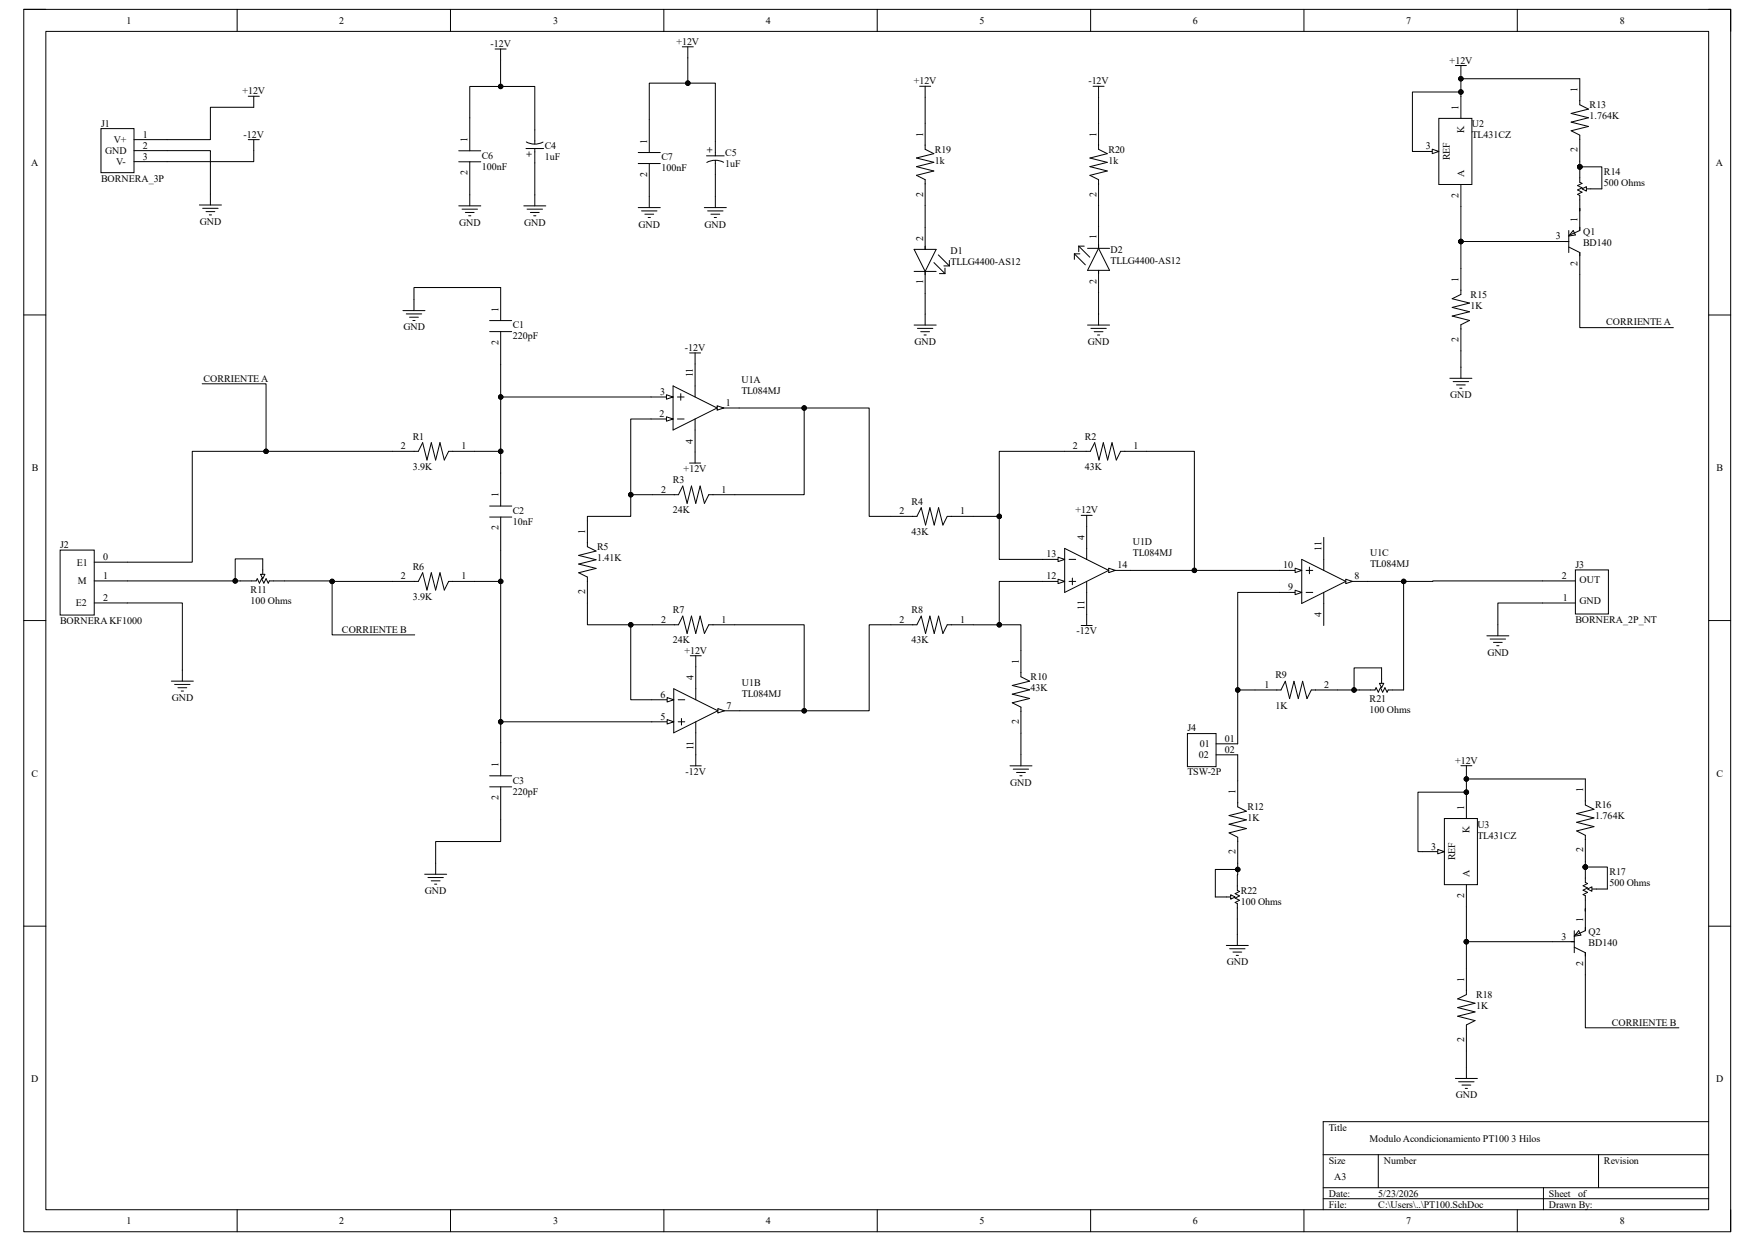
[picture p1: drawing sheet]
<svg xmlns="http://www.w3.org/2000/svg" width="297mm" height="210mm" viewBox="0 0 297 210" stroke-linecap="round" stroke-linejoin="round" font-family="sans-serif">
<path d="M4 1.6h288.9v206.8h-288.9z" fill="none" stroke="#000" stroke-width=".17"/>
<path d="M7.8 5.3h281.4v199.4h-281.4z" fill-rule="evenodd" fill="#fff"/>
<g fill="none" stroke="#000" stroke-width=".17">
<path d="M4 1.6h3.7M7.8 5.3h281.4v199.4h-281.4zM40.1 1.6v3.7M76.2 1.6v3.7M112.3 1.6v3.7M148.5 1.6v3.7M184.6 1.6v3.7M220.7 1.6v3.7M256.8 1.6v3.7M289.2 1.6h3.7v3.7M4 53.3h3.7M289.2 53.3h3.7"/>
<path d="M66.4 76.4h4.4l.7-1.5 .8 2.9 .7-2.9 .7 2.9 .8-2.9 .7 2.9 .7-1.4h4.4M121.4 69h3.7M66.4 98.4h4.4l.7-1.5 .8 3 .7-3 .7 3 .8-3 .7 3 .7-1.5h4.4M4 105h3.8M29 115.3h3.7M29.6 115.8h2.6M30.1 116.4h1.5M30.7 116.9h.3M30.9 113.4v1.9M289.2 105h3.7M4 156.7h3.8M289.2 156.7h3.7"/>
<path d="M223.9 195.4h65.3M233.3 195.4v5.6M270.5 195.4v5.6M289.2 189.8h-65.3v14.9M40.1 204.7v3.7M76.2 204.7v3.7M112.4 204.7v3.7M148.5 204.7v3.7M184.6 204.7v3.7M220.7 204.7v3.7M223.9 201h65.3M223.9 202.9h65.3"/>
<path d="M256.8 204.7v3.7M261.2 201v3.7M292.9 204.7v3.7"/>
</g>
<path d="M121.4 68.7l1.1 .3-1.1 .4z" fill="#fff"/>
<path d="M110.2 67.2h3.7M121.4 68.7l1.1 .3-1.1 .4z" fill="none" stroke="#000" stroke-width=".17"/>
<path d="M112.8 66.8l1.1 .4-1.1 .4z" fill="#fff"/>
<path d="M110.2 70.9h3.7M112.8 66.8l1.1 .4-1.1 .4z" fill="none" stroke="#000" stroke-width=".17"/>
<path d="M112.8 70.5l1.1 .4-1.1 .4z" fill="#fff"/>
<path d="M112.8 70.5l1.1 .4-1.1 .4zM113.9 65.3l7.5 3.7-7.5 3.8zM114.6 70.9h1.2M114.6 67.2h1.2M115.2 66.6v1.1M117.6 61.6v5.6M117.6 70.9v5.6M121.5 120.3h3.7" fill="none" stroke="#000" stroke-width=".17"/>
<path d="M121.5 119.9l1.1 .4-1.1 .4z" fill="#fff"/>
<path d="M121.5 119.9l1.1 .4-1.1 .4zM110.3 122.2h3.7" fill="none" stroke="#000" stroke-width=".17"/>
<path d="M112.9 121.8l1.1 .4-1.1 .3z" fill="#fff"/>
<path d="M110.3 118.4h3.7M112.9 121.8l1.1 .4-1.1 .3z" fill="none" stroke="#000" stroke-width=".17"/>
<path d="M112.9 118.1l1.1 .3-1.1 .4z" fill="#fff"/>
<path d="M227.8 98.4h3.7M112.9 118.1l1.1 .3-1.1 .4zM114 116.6l7.5 3.7-7.5 3.7zM114.8 118.4h1.1M117.8 112.8v5.6M114.8 122.2h1.1M115.3 121.6v1.1M117.8 122.2v5.5" fill="none" stroke="#000" stroke-width=".17"/>
<path d="M227.8 98l1.1 .4-1.1 .4z" fill="#fff"/>
<path d="M216.6 96.5h3.7M227.8 98l1.1 .4-1.1 .4z" fill="none" stroke="#000" stroke-width=".17"/>
<path d="M219.2 96.2l1.1 .3-1.1 .4z" fill="#fff"/>
<path d="M219.2 96.2l1.1 .3-1.1 .4zM216.6 100.3h3.7" fill="none" stroke="#000" stroke-width=".17"/>
<path d="M219.2 99.9l1.1 .4-1.1 .3z" fill="#fff"/>
<path d="M187.6 96.5h3.8M219.2 99.9l1.1 .4-1.1 .3zM220.3 94.7l7.5 3.7-7.5 3.7zM221 96.5h1.2M221.6 96v1.1M224 90.9v5.6M221 100.3h1.2M224 100.3v5.6" fill="none" stroke="#000" stroke-width=".17"/>
<path d="M187.6 96.2l1.2 .3-1.2 .4z" fill="#fff"/>
<path d="M176.5 98.4h3.7M187.6 96.2l1.2 .3-1.2 .4z" fill="none" stroke="#000" stroke-width=".17"/>
<path d="M179.1 98l1.1 .4-1.1 .4z" fill="#fff"/>
<path d="M176.5 94.7h3.7M179.1 98l1.1 .4-1.1 .4z" fill="none" stroke="#000" stroke-width=".17"/>
<path d="M179.1 94.3l1.1 .4-1.1 .3z" fill="#fff"/>
<path d="M179.1 94.3l1.1 .4-1.1 .3zM180.2 92.8l7.4 3.7-7.4 3.8zM180.9 94.7h1.1M180.9 98.4h1.1M181.5 97.8v1.2M183.9 89.1v5.6M183.9 98.4v5.6" fill="none" stroke="#000" stroke-width=".17"/>
<path d="M17.1 21.8h5.6v7.4h-5.6z" fill-rule="evenodd" fill="#fff"/>
<g fill="none" stroke="#000" stroke-width=".17">
<path d="M42 16.3h1.9M42.9 16.3v1.9M17.1 21.8h5.6v7.4h-5.6zM22.7 23.6h5.6M22.7 25.5h5.6M22.7 27.4h5.6M33.7 34.7h3.8M34.3 35.3h2.6M34.9 35.8h1.5M35.4 36.4h.4M35.6 32.8v1.9M42 23.6h1.9"/>
<path d="M42.9 23.6v1.9M68.2 52.6h3.7M68.8 53.1h2.6M69.3 53.7h1.5M69.9 54.2h.3M70.1 50.7v1.9M82.9 54.3h3.7M82.9 56.1h3.7M84.7 48.7v5.6M84.7 56.1v5.6M116.7 59.7h1.9M117.6 59.7v1.9"/>
<path d="M116.7 78.4h1.9M117.6 76.5v1.9M180.1 76.4h4.4l.8-1.5 .7 3 .7-3 .8 3 .7-3 .7 3 .8-1.5h4.4M40.7 98.3h2.6l.2-.4 .4 .8 .4-.8 .4 .8 .3-.8 .4 .8 .2-.4h2.6M44.5 94.6v2.6M82.9 85.6h3.7M82.9 87.5h3.7M84.7 80v5.6M84.7 87.5v5.6M99.4 88.1v4.4l1.5 .8-3 .7 3 .7-3 .8 3 .7-3 .7 1.5 .8v4.4M110.4 83.7h4.4l.7-1.4 .8 2.9 .7-2.9 .8 2.9 .7-2.9 .7 2.9 .8-1.5h4.4M150.8 87.4h4.4l.7-1.5 .7 3 .8-3 .7 3 .7-3 .8 3 .7-1.5h4.4"/>
<path d="M183 87.2h1.8M183.9 87.2v1.9M110.4 105.7h4.4l.7-1.4 .8 2.9 .7-2.9 .8 2.9 .7-2.9 .7 2.9 .8-1.5h4.4M116.8 111h1.9M117.8 111v1.8M150.8 105.7h4.4l.7-1.4 .7 2.9 .8-2.9 .7 2.9 .7-2.9 .8 2.9 .7-1.5h4.4M172.8 110.1v4.4l1.5 .8-3 .7 3 .7-3 .8 3 .7-3 .7 1.5 .8v4.4M183 105.9h1.8M183.9 104v1.9M82.9 131.3h3.7M82.9 133.2h3.7M84.7 125.7v5.6"/>
<path d="M84.7 133.2v5.5M116.8 129.6h1.9M117.8 127.7v1.9M170.9 129.6h3.7M171.5 130.2h2.6M172 130.7h1.5M172.6 131.3h.4M172.8 127.7v1.9M71.9 147.9h3.7M72.4 148.5h2.6M73 149.1h1.5M73.5 149.6h.4"/>
<path d="M73.7 146.1v1.8"/>
</g>
<path d="M44.1 97.2h.7l-.3 .7z" fill="#fff"/>
<path d="M44.1 97.2h.7l-.3 .7zM212.4 116.8h4.4l.7-1.5 .7 2.9 .8-2.9 .7 2.9 .8-2.9 .7 2.9 .7-1.4h4.4M209.5 132.1v4.4l1.4 .8-2.9 .7 2.9 .7-2.9 .8 2.9 .7-2.9 .7 1.5 .8v4.4" fill="none" stroke="#000" stroke-width=".17"/>
<path d="M201 124.1h4.8v5.6h-4.8z" fill-rule="evenodd" fill="#fff"/>
<path d="M201 124.1h4.8v5.6h-4.8zM205.8 125.9h3.7M205.8 127.7h3.7M207.5 160h3.8M209.4 158.1v1.9M208.1 160.6h2.6M208.7 161.1h1.4M209.2 161.7h.4" fill="none" stroke="#000" stroke-width=".17"/>
<path d="M266.6 96.4h5.6v7.5h-5.6z" fill-rule="evenodd" fill="#fff"/>
<path d="M261 98.3h5.6M266.6 96.4h5.6v7.5h-5.6zM251.6 107.6h3.8M252.2 108.2h2.6M252.8 108.7h1.4M253.3 109.3h.4M253.5 105.7v1.9M261 102h5.6" fill="none" stroke="#000" stroke-width=".17"/>
<path d="M10.2 93.1h5.7v11h-5.7z" fill-rule="evenodd" fill="#fff"/>
<g fill="none" stroke="#000" stroke-width=".17">
<path d="M246.3 11.1h1.9M247.2 11.1v1.9M267.4 13.3v4.4l1.4 .8-2.9 .7 2.9 .7-2.9 .8 2.9 .7-2.9 .7 1.5 .8v4.4M265.5 39v3.7M266.2 39l.4 .8-1.1 .1zM267.4 28.2v2.7l.3 .1-.7 .4 .7 .4-.7 .4 .7 .3-.7 .4 .4 .2v5.9l-1.7 .8M268.5 32h2.6M261.8 40.9h3.7M265.5 41.8l1.9 .9v3.8M10.2 93.1h5.7v11h-5.7zM15.9 95.1h5.6M15.9 98.3h5.6"/>
<path d="M15.9 102h5.6"/>
<circle cx="267.4" cy="28.2" r=".37"/>
</g>
<circle cx="267.4" cy="28.2" r=".37" fill="#000"/>
<path d="M267.7 32l.8-.4v.7z" fill="#fff"/>
<path d="M267.7 32l.8-.4v.7z" fill="none" stroke="#000" stroke-width=".17"/>
<path d="M243.5 20h5.6v11.2h-5.6z" fill-rule="evenodd" fill="#fff"/>
<path d="M239.8 25.6h3.7M243.5 20h5.6v11.2h-5.6z" fill="none" stroke="#000" stroke-width=".17"/>
<path d="M242.4 25.3l1.1 .3-1.1 .4z" fill="#fff"/>
<g fill="none" stroke="#000" stroke-width=".17">
<path d="M247.2 16.3v3.7M242.4 25.3l1.1 .3-1.1 .4zM247.2 31.2v3.7M247.2 45.4v4.4l-1.4 .8 2.9 .7-2.9 .7 2.9 .8-2.9 .7 2.9 .7-1.5 .8v4.4M245.4 64h3.7M245.9 64.6h2.6M246.5 65.1h1.5M247 65.7h.4M247.2 62.2v1.8M247.2 129.6h1.9M248.2 129.6v1.8M268.3 131.8v4.4l1.5 .8-3 .7 3 .7-3 .8 3 .7-3 .7 1.5 .8v4.4"/>
<path d="M262.7 159.4h3.7M266.4 157.5v3.7M267.2 157.5l.3 .8-1.1 .1zM268.3 146.7v2.6l.4 .2-.8 .4 .8 .4-.8 .3 .8 .4-.8 .4 .4 .2v5.9l-1.7 .8M269.4 150.5h2.6M266.4 160.3l1.9 .9v3.8"/>
<circle cx="268.3" cy="146.7" r=".37"/>
</g>
<circle cx="268.3" cy="146.7" r=".37" fill="#000"/>
<path d="M268.7 150.5l.7-.4v.7z" fill="#fff"/>
<path d="M268.7 150.5l.7-.4v.7z" fill="none" stroke="#000" stroke-width=".17"/>
<path d="M244.4 138.5h5.6v11.2h-5.6z" fill-rule="evenodd" fill="#fff"/>
<path d="M244.4 138.5h5.6v11.2h-5.6zM240.7 144.1h3.7" fill="none" stroke="#000" stroke-width=".17"/>
<path d="M243.3 143.8l1.1 .3-1.1 .4z" fill="#fff"/>
<g fill="none" stroke="#000" stroke-width=".17">
<path d="M79.5 19.9v5.6M83.8 8.3h1.9M84.7 8.3v1.9M115.5 7.9h1.8M116.4 7.9v1.9M155.6 14.6h1.9M156.6 14.6v1.9M185 14.6h1.8M185.9 14.6v1.9M77.6 25.5h3.8M77.6 27.4h3.8M77.6 34.8h3.8"/>
<path d="M78.2 35.4h2.6M78.8 36h1.4M79.3 36.5h.4M79.5 27.4v7.4M88.6 34.8h3.8M89 25.1h3M89.1 24a2.98 2.98 0 0 0 2.8 0M89.2 35.4h2.6M89.8 36h1.5M90.3 36.5h.4M90.5 22v2.4M90.5 25.1v2.5"/>
<path d="M90.5 33v1.8M108 25.8h3.7M108 27.7h3.7M108 35.1h3.7M108.6 35.7h2.6M109.1 36.2h1.5M109.7 36.8h.4M109.9 20.2v5.6M109.9 27.7v7.4M119.2 35.1h3.7M119.6 26.4h3M119.8 35.7h2.6"/>
<path d="M120.3 36.2h1.5M120.9 36.8h.3M121.1 24v2.4M121.1 27.1v2.4M121.1 33.3v1.8M122.5 27.5a2.98 2.98 0 0 0-2.9 0M156.6 20.9v4.4l1.4 .7-2.9 .7 2.9 .8-2.9 .7 2.9 .7-2.9 .8 1.5 .7v4.4M156.6 38.5v3.7M185.9 20.9v4.4l1.5 .7-2.9 .7 2.9 .8-2.9 .7 2.9 .7-2.9 .8 1.4 .7v4.4M185.9 38.3v3.7M154.7 42.2h3.7l-1.8 3.7zM154.7 45.9h3.7"/>
<path d="M154.7 55h3.7M155.3 55.6h2.6M155.8 56.1h1.5M156.4 56.7h.4M156.6 45.9v3.8M156.6 53.1v1.9M158.1 44.4l1.8 1.9M158.8 43.1l1.9 1.9M159 46.3h.9M159.7 45h1M159.9 45.4v.9M160.7 44.1v.9"/>
<path d="M181.8 43l1.9 1.8M181.8 43v.9M181.8 43h1M182.6 41.7l1.8 1.8M182.6 41.7v.9M182.6 41.7h.9M184.1 55h3.7M184.1 42h3.7M184.6 55.6h2.6M185.2 56.1h1.5M185.7 56.7h.4M185.9 45.8v3.7"/>
<path d="M185.9 53.1v1.9M185.9 42l1.9 3.8h-3.7zM230.1 116.8h2.6l.2-.4 .4 .7 .3-.7 .4 .7 .4-.7 .3 .7 .2-.3h2.6M233.8 113v2.6M248.2 134.8v3.7M243.3 143.8l1.1 .3-1.1 .4zM248.2 149.7v3.7M248.2 163.9v4.4l-1.5 .7 2.9 .8-2.9 .7 2.9 .7-2.9 .8 2.9 .7-1.4 .8v4.4M246.3 182.5h3.7M246.9 183.1h2.6M247.4 183.6h1.5M248 184.2h.3"/>
<path d="M248.2 180.6v1.9"/>
</g>
<path d="M233.4 115.6h.8l-.4 .8z" fill="#fff"/>
<g fill="none" stroke="#000" stroke-width=".17">
<path d="M42.9 18.2h-7.3v5.4h-7.3M79.5 19.9v-5.3h11v7.4M84.7 10.2v4.4M116.4 9.8v4.3h-6.5v6.1M116.4 14.1h4.7v9.9M156.6 16.5v4.4M185.9 16.5v4.4M247.2 13v3.3M247.2 15.6h-8.2v10h.8M247.2 13.3h20.2M28.3 25.5h7.3v7.3M42.9 25.5v1.9h-14.6"/>
<path d="M90.5 27.6v5.4M121.1 29.5v3.8M156.6 34.8v3.7M185.9 34.8v3.5M247.2 34.9v10.5M267.4 27.3v.9h3.7v3.8M267.4 35.3v.4M84.7 48.7h-14.6v2M156.6 49.7v3.4M185.9 49.5v3.6M247.2 59.4v2.8M247.2 40.9h14.6"/>
<path d="M267.4 46.5v8.9h15.8M34.2 64.9h10.8v11.5M66.4 76.4h-33.9v18.7h-11M84.7 61.7v5.5M84.7 76.4v3.6M110.2 67.2h-25.5v9.2h-4.4M110.2 70.9h-3.5v16.5h-7.3v.7M125.1 69h11v14.7h-11.7M136.1 69h11v18.4h3.7M180.1 76.4h-11v11M194.1 76.4h8v20.1h-10.7M21.5 98.3h19.2"/>
<path d="M44.5 94.6h-4.7v3.7M48.2 98.3l18.2 .1M56.2 98.4v9h14M80.3 98.4h4.4v23.8h25.6M84.7 93.1v5.3M106.7 83.7h3.7M164.7 87.4h4.4v7.3h7.4M176.5 98.4h-7.4v7.3h-4.4M202.1 96.5h14.5M231.5 98.4h6v18.4M261 98.3l-23.5 .1M21.5 102h9.4v11.4"/>
<path d="M99.4 102.1v3.6h11M106.7 105.7v12.7h3.6M124.4 105.7h11.7v14.6h-10.9M150.8 105.7h-3.7v14.6h-11M169.1 105.7h3.7v4.4M209.5 116.8h2.9M216.6 100.3h-7.1v25.6M226.3 116.8h3.8M233.4 115.6h.8l-.4 .8zM261 102h-7.5v3.7M84.7 138.7v3.7h-11v3.7M84.7 122.2v3.5"/>
<path d="M172.8 124.1v3.6M209.5 127.7v4.4M248.2 131.4v3.4M248.2 134.1h-8.2v10h.7M248.2 131.8h20.1M205.7 151.8h2.6M209.4 148.1v2.6l.4 .2-.8 .3 .8 .4-.8 .4 .8 .4-.8 .3 .4 .2v2.6M248.2 153.4v10.5M248.2 159.4h14.5M268.3 145.8v.9h3.7v3.8M268.3 153.8v.4M248.2 177.9v2.7"/>
<path d="M268.3 165v8.9h15.8"/>
<circle cx="84.7" cy="14.6" r=".37"/>
<circle cx="116.4" cy="14.1" r=".37"/>
<circle cx="247.2" cy="15.6" r=".37"/>
<circle cx="247.2" cy="13.3" r=".37"/>
<circle cx="267.4" cy="28.2" r=".37"/>
<circle cx="247.2" cy="40.9" r=".37"/>
<circle cx="45" cy="76.4" r=".37"/>
<circle cx="84.7" cy="67.2" r=".37"/>
<circle cx="84.7" cy="76.4" r=".37"/>
<circle cx="136.1" cy="69" r=".37"/>
<circle cx="39.8" cy="98.3" r=".37"/>
<circle cx="56.2" cy="98.4" r=".37"/>
<circle cx="84.7" cy="98.4" r=".37"/>
<circle cx="106.7" cy="83.7" r=".37"/>
<circle cx="169.1" cy="87.4" r=".37"/>
<circle cx="202.1" cy="96.5" r=".37"/>
<circle cx="237.5" cy="98.4" r=".37"/>
<circle cx="106.7" cy="105.7" r=".37"/>
<circle cx="169.1" cy="105.7" r=".37"/>
<circle cx="209.5" cy="116.8" r=".37"/>
<circle cx="229.2" cy="116.8" r=".37"/>
<circle cx="84.7" cy="122.2" r=".37"/>
<circle cx="136.1" cy="120.3" r=".37"/>
<circle cx="248.2" cy="131.8" r=".37"/>
<circle cx="248.2" cy="134.1" r=".37"/>
<circle cx="248.2" cy="159.4" r=".37"/>
<circle cx="268.3" cy="146.7" r=".37"/>
</g>
<g fill="#000">
<circle cx="84.7" cy="14.6" r=".37"/>
<circle cx="116.4" cy="14.1" r=".37"/>
<circle cx="247.2" cy="15.6" r=".37"/>
<circle cx="247.2" cy="13.3" r=".37"/>
<circle cx="267.4" cy="28.2" r=".37"/>
<circle cx="247.2" cy="40.9" r=".37"/>
<circle cx="45" cy="76.4" r=".37"/>
<circle cx="84.7" cy="67.2" r=".37"/>
<circle cx="84.7" cy="76.4" r=".37"/>
<circle cx="136.1" cy="69" r=".37"/>
<circle cx="39.8" cy="98.3" r=".37"/>
<circle cx="56.2" cy="98.4" r=".37"/>
<circle cx="84.7" cy="98.4" r=".37"/>
<circle cx="106.7" cy="83.7" r=".37"/>
<circle cx="169.1" cy="87.4" r=".37"/>
<circle cx="202.1" cy="96.5" r=".37"/>
<circle cx="237.5" cy="98.4" r=".37"/>
<circle cx="106.7" cy="105.7" r=".37"/>
<circle cx="169.1" cy="105.7" r=".37"/>
<circle cx="209.5" cy="116.8" r=".37"/>
<circle cx="229.2" cy="116.8" r=".37"/>
<circle cx="84.7" cy="122.2" r=".37"/>
<circle cx="136.1" cy="120.3" r=".37"/>
<circle cx="248.2" cy="131.8" r=".37"/>
<circle cx="248.2" cy="134.1" r=".37"/>
<circle cx="248.2" cy="159.4" r=".37"/>
<circle cx="268.3" cy="146.7" r=".37"/>
</g>
<path d="M208.3 151.4l.7 .4-.7 .4z" fill="#fff"/>
<g fill="none" stroke="#000" stroke-width=".17">
<path d="M233.8 113h-4.6v3.8M208.3 151.4l.7 .4-.7 .4zM209.4 155.5v2.6M209.5 146.1l-.1 2M209.5 147.1h-3.8v4.7"/>
<circle cx="229.2" cy="116.8" r=".37"/>
<circle cx="209.5" cy="147.1" r=".37"/>
</g>
<g fill="#000">
<circle cx="229.2" cy="116.8" r=".37"/>
<circle cx="209.5" cy="147.1" r=".37"/>
</g>
<g font-size="1.7">
<text x="21.4" y="4">1</text>
<text x="57.4" y="4">2</text>
<text x="93.6" y="4">3</text>
<text x="129.6" y="4">4</text>
<text x="165.8" y="4">5</text>
<text x="201.8" y="4">6</text>
<text x="238" y="4">7</text>
<text x="274.1" y="4">8</text>
<text x="83" y="8">-12V</text>
<text x="114.5" y="7.6">+12V</text>
<text x="245.3" y="10.8">+12V</text>
<text x="41" y="16">+12V</text>
<text x="154.6" y="14.3">+12V</text>
<text x="184.2" y="14.3">-12V</text>
<text x="267" y="15.6" transform="rotate(-90 267 15.6)">1</text>
<text x="17.1" y="21.4">J1</text>
<text x="24.2" y="23.3">1</text>
<text x="41.2" y="23.3">-12V</text>
<text x="156.2" y="23.1" transform="rotate(-90 156.2 23.1)">1</text>
<text x="185.5" y="23.1" transform="rotate(-90 185.5 23.1)">1</text>
<text x="246.8" y="18.5" transform="rotate(-90 246.8 18.5)">1</text>
<text x="247.8" y="22.6" transform="rotate(-90 247.8 22.6)">K</text>
<text x="249.1" y="21.5">U2</text>
<text x="249.1" y="23.4">TL431CZ</text>
<text x="269" y="18.3">R13</text>
<text x="269" y="20.2">1.764K</text>
<text x="5.3" y="28">A</text>
<text x="17.8" y="26.1">GND</text>
<text x="19.3" y="24.2">V+</text>
<text x="19.7" y="27.9">V-</text>
<text x="24.2" y="25.1">2</text>
<text x="24.2" y="27">3</text>
<text x="79.1" y="29.6" transform="rotate(-90 79.1 29.6)">2</text>
<text x="79.1" y="24" transform="rotate(-90 79.1 24)">1</text>
<text x="81.5" y="26.8">C6</text>
<text x="81.5" y="28.7">100nF</text>
<text x="90.1" y="26.6" transform="rotate(-90 90.1 26.6)">+</text>
<text x="92.2" y="25.1">C4</text>
<text x="92.2" y="27">1uF</text>
<text x="109.5" y="29.9" transform="rotate(-90 109.5 29.9)">2</text>
<text x="109.5" y="24.3" transform="rotate(-90 109.5 24.3)">1</text>
<text x="111.9" y="27.1">C7</text>
<text x="111.9" y="29">100nF</text>
<text x="119.5" y="24.9" transform="rotate(90 119.5 24.9)">+</text>
<text x="122.7" y="26.4">C5</text>
<text x="122.7" y="28.2">1uF</text>
<text x="158.2" y="25.9">R19</text>
<text x="158.2" y="27.7">1k</text>
<text x="187.6" y="25.9">R20</text>
<text x="187.6" y="27.7">1k</text>
<text x="241.3" y="25.3">3</text>
<text x="245.4" y="27.1" transform="rotate(-90 245.4 27.1)">REF</text>
<text x="247.8" y="29.9" transform="rotate(-90 247.8 29.9)">A</text>
<text x="267" y="25.8" transform="rotate(-90 267 25.8)">2</text>
<text x="271.4" y="29.5">R14</text>
<text x="290.4" y="28">A</text>
<text x="17.1" y="30.7">BORNERA_3P</text>
<text x="156.2" y="33.4" transform="rotate(-90 156.2 33.4)">2</text>
<text x="185.5" y="33.4" transform="rotate(-90 185.5 33.4)">2</text>
<text x="246.8" y="33.5" transform="rotate(-90 246.8 33.5)">2</text>
<text x="271.4" y="31.4">500 Ohms</text>
<text x="33.8" y="38.1">GND</text>
<text x="77.7" y="38.2">GND</text>
<text x="88.7" y="38.2">GND</text>
<text x="108.1" y="38.5">GND</text>
<text x="119.3" y="38.5">GND</text>
<text x="156.2" y="40.7" transform="rotate(-90 156.2 40.7)">2</text>
<text x="185.5" y="40.5" transform="rotate(-90 185.5 40.5)">1</text>
<text x="263.3" y="40.5">3</text>
<text x="267" y="37.5" transform="rotate(-90 267 37.5)">1</text>
<text x="267.9" y="39.8">Q1</text>
<text x="267.9" y="41.7">BD140</text>
<text x="160.9" y="43">D1</text>
<text x="160.9" y="44.8">TLLG4400-AS12</text>
<text x="188" y="42.8">D2</text>
<text x="188" y="44.7">TLLG4400-AS12</text>
<text x="246.8" y="47.7" transform="rotate(-90 246.8 47.7)">1</text>
<text x="267" y="45" transform="rotate(-90 267 45)">2</text>
<text x="84.4" y="52.7" transform="rotate(-90 84.4 52.7)">1</text>
<text x="156.2" y="48" transform="rotate(-90 156.2 48)">1</text>
<text x="185.5" y="48" transform="rotate(-90 185.5 48)">2</text>
<text x="248.9" y="50.4">R15</text>
<text x="248.9" y="52.3">1K</text>
<text x="68.3" y="55.9">GND</text>
<text x="84.4" y="58.4" transform="rotate(-90 84.4 58.4)">2</text>
<text x="86.8" y="55.6">C1</text>
<text x="86.8" y="57.4">220pF</text>
<text x="115.9" y="59.4">-12V</text>
<text x="154.8" y="58.4">GND</text>
<text x="184.1" y="58.4">GND</text>
<text x="246.8" y="57.9" transform="rotate(-90 246.8 57.9)">2</text>
<text x="271.8" y="55.1">CORRIENTE A</text>
<text x="34.4" y="64.6">CORRIENTE A</text>
<text x="117.3" y="63.8" transform="rotate(-90 117.3 63.8)">11</text>
<text x="125.5" y="64.8">U1A</text>
<text x="111.6" y="70.6">2</text>
<text x="111.7" y="66.8">3</text>
<text x="122.9" y="68.7">1</text>
<text x="125.5" y="66.6">TL084MJ</text>
<text x="245.4" y="67.4">GND</text>
<text x="67.9" y="76">2</text>
<text x="69.8" y="74.4">R1</text>
<text x="78.1" y="76">1</text>
<text x="117.3" y="75.1" transform="rotate(-90 117.3 75.1)">4</text>
<text x="181.6" y="76">2</text>
<text x="183.6" y="74.4">R2</text>
<text x="191.8" y="76">1</text>
<text x="5.4" y="79.8">B</text>
<text x="69.8" y="79.5">3.9K</text>
<text x="111.9" y="83.4">2</text>
<text x="113.9" y="81.7">R3</text>
<text x="115.7" y="79.9">+12V</text>
<text x="122.1" y="83.4">1</text>
<text x="183.6" y="79.5">43K</text>
<text x="290.5" y="79.8">B</text>
<text x="84.4" y="89.7" transform="rotate(-90 84.4 89.7)">2</text>
<text x="84.4" y="84.2" transform="rotate(-90 84.4 84.2)">1</text>
<text x="86.8" y="87">C2</text>
<text x="86.8" y="88.8">10nF</text>
<text x="113.9" y="86.9">24K</text>
<text x="152.2" y="87">2</text>
<text x="154.3" y="85.4">R4</text>
<text x="162.5" y="87">1</text>
<text x="182" y="86.9">+12V</text>
<text x="10.2" y="92.8">J2</text>
<text x="13" y="95.7">E1</text>
<text x="17.4" y="94.8">0</text>
<text x="99.1" y="90.3" transform="rotate(-90 99.1 90.3)">1</text>
<text x="101" y="93.1">R5</text>
<text x="101" y="95">1.41K</text>
<text x="154.3" y="90.6">43K</text>
<text x="177.1" y="94.3">13</text>
<text x="183.6" y="91.3" transform="rotate(-90 183.6 91.3)">4</text>
<text x="191.7" y="92.2">U1D</text>
<text x="191.7" y="94.1">TL084MJ</text>
<text x="223.6" y="93.2" transform="rotate(-90 223.6 93.2)">11</text>
<text x="231.9" y="94.1">U1C</text>
<text x="13.2" y="98.9">M</text>
<text x="17.4" y="98">1</text>
<text x="17.4" y="101.7">2</text>
<text x="42.4" y="100.4">R11</text>
<text x="67.9" y="98">2</text>
<text x="69.8" y="96.4">R6</text>
<text x="69.8" y="101.6">3.9K</text>
<text x="78.1" y="98">1</text>
<text x="99.1" y="100.6" transform="rotate(-90 99.1 100.6)">2</text>
<text x="177.1" y="98">12</text>
<text x="189.1" y="96.2">14</text>
<text x="217.2" y="96.2">10</text>
<text x="218" y="99.9">9</text>
<text x="229.2" y="98">8</text>
<text x="231.9" y="96">TL084MJ</text>
<text x="264.3" y="98">2</text>
<text x="264.5" y="101.7">1</text>
<text x="266.6" y="96.1">J3</text>
<text x="267.3" y="98.7">OUT</text>
<text x="10.2" y="105.6">BORNERA KF1000</text>
<text x="12.8" y="102.6">E2</text>
<text x="42.4" y="102.2">100 Ohms</text>
<text x="57.9" y="107.1">CORRIENTE B</text>
<text x="111.9" y="105.4">2</text>
<text x="113.9" y="103.7">R7</text>
<text x="122.1" y="105.4">1</text>
<text x="152.2" y="105.4">2</text>
<text x="154.3" y="103.7">R8</text>
<text x="162.5" y="105.4">1</text>
<text x="182.2" y="107.4">-12V</text>
<text x="183.6" y="103.2" transform="rotate(-90 183.6 103.2)">11</text>
<text x="223.6" y="104.4" transform="rotate(-90 223.6 104.4)">4</text>
<text x="266.6" y="105.4">BORNERA_2P_NT</text>
<text x="267.3" y="102.2">GND</text>
<text x="113.9" y="108.9">24K</text>
<text x="115.8" y="110.6">+12V</text>
<text x="154.3" y="108.9">43K</text>
<text x="172.4" y="112.3" transform="rotate(-90 172.4 112.3)">1</text>
<text x="251.7" y="111">GND</text>
<text x="29.1" y="118.7">GND</text>
<text x="111.8" y="118.1">6</text>
<text x="117.4" y="115.1" transform="rotate(-90 117.4 115.1)">4</text>
<text x="123" y="119.9">7</text>
<text x="125.6" y="116">U1B</text>
<text x="125.6" y="117.9">TL084MJ</text>
<text x="174.4" y="115.1">R10</text>
<text x="174.4" y="117">43K</text>
<text x="214" y="116.4">1</text>
<text x="215.9" y="114.8">R9</text>
<text x="215.9" y="119.9">1K</text>
<text x="224.1" y="116.4">2</text>
<text x="231.8" y="118.8">R21</text>
<text x="111.8" y="121.8">5</text>
<text x="172.4" y="122.6" transform="rotate(-90 172.4 122.6)">2</text>
<text x="201" y="123.8">J4</text>
<text x="207.3" y="125.5">01</text>
<text x="231.8" y="120.7">100 Ohms</text>
<text x="5.3" y="131.4">C</text>
<text x="84.4" y="129.8" transform="rotate(-90 84.4 129.8)">1</text>
<text x="116" y="131.1">-12V</text>
<text x="117.4" y="127" transform="rotate(-90 117.4 127)">11</text>
<text x="201" y="131.2">TSW-2P</text>
<text x="202.9" y="128.3">02</text>
<text x="203" y="126.4">01</text>
<text x="207.3" y="127.4">02</text>
<text x="246.3" y="129.2">+12V</text>
<text x="290.5" y="131.4">C</text>
<text x="84.4" y="135.4" transform="rotate(-90 84.4 135.4)">2</text>
<text x="86.8" y="132.6">C3</text>
<text x="86.8" y="134.5">220pF</text>
<text x="171" y="133">GND</text>
<text x="209.1" y="134.4" transform="rotate(-90 209.1 134.4)">1</text>
<text x="211.1" y="137.1">R12</text>
<text x="247.8" y="137" transform="rotate(-90 247.8 137)">1</text>
<text x="267.9" y="134.1" transform="rotate(-90 267.9 134.1)">1</text>
<text x="270" y="136.8">R16</text>
<text x="211.1" y="139">1K</text>
<text x="242.2" y="143.8">3</text>
<text x="248.7" y="141.1" transform="rotate(-90 248.7 141.1)">K</text>
<text x="250" y="140">U3</text>
<text x="250" y="141.9">TL431CZ</text>
<text x="270" y="138.7">1.764K</text>
<text x="209.1" y="144.6" transform="rotate(-90 209.1 144.6)">2</text>
<text x="246.3" y="145.6" transform="rotate(-90 246.3 145.6)">REF</text>
<text x="248.7" y="148.4" transform="rotate(-90 248.7 148.4)">A</text>
<text x="267.9" y="144.3" transform="rotate(-90 267.9 144.3)">2</text>
<text x="272.4" y="148">R17</text>
<text x="272.4" y="149.9">500 Ohms</text>
<text x="71.9" y="151.3">GND</text>
<text x="210" y="151.3">R22</text>
<text x="210" y="153.1">100 Ohms</text>
<text x="247.8" y="152" transform="rotate(-90 247.8 152)">2</text>
<text x="267.9" y="156" transform="rotate(-90 267.9 156)">1</text>
<text x="264.2" y="159">3</text>
<text x="268.9" y="158.3">Q2</text>
<text x="268.9" y="160.1">BD140</text>
<text x="207.6" y="163.4">GND</text>
<text x="247.8" y="166.2" transform="rotate(-90 247.8 166.2)">1</text>
<text x="267.9" y="163.5" transform="rotate(-90 267.9 163.5)">2</text>
<text x="249.8" y="168.9">R18</text>
<text x="249.8" y="170.8">1K</text>
<text x="272.8" y="173.6">CORRIENTE B</text>
<text x="247.8" y="176.4" transform="rotate(-90 247.8 176.4)">2</text>
<text x="5.3" y="183.2">D</text>
<text x="246.4" y="185.9">GND</text>
<text x="290.4" y="183.2">D</text>
<text x="224.9" y="191.3">Title</text>
<text x="224.9" y="196.9">Size</text>
<text x="231.8" y="193.2">Modulo Acondicionamiento PT100 3 Hilos</text>
<text x="234.2" y="196.9">Number</text>
<text x="271.4" y="196.9">Revision</text>
<text x="224.9" y="202.5">Date:</text>
<text x="225.8" y="199.7">A3</text>
<text x="233.3" y="202.5">5/23/2026</text>
<text x="262.1" y="202.5">Sheet</text>
<text x="267.1" y="202.5">of</text>
<text x="21.4" y="207.2">1</text>
<text x="57.4" y="207.2">2</text>
<text x="93.6" y="207.2">3</text>
<text x="129.6" y="207.2">4</text>
<text x="165.8" y="207.2">5</text>
<text x="201.8" y="207.2">6</text>
<text x="224.9" y="204.4">File:</text>
<text x="233.3" y="204.4">C:\Users\..\PT100.SchDoc</text>
<text x="238" y="207.2">7</text>
<text x="262.1" y="204.4">Drawn By:</text>
<text x="274.1" y="207.2">8</text>
</g>
</svg>
